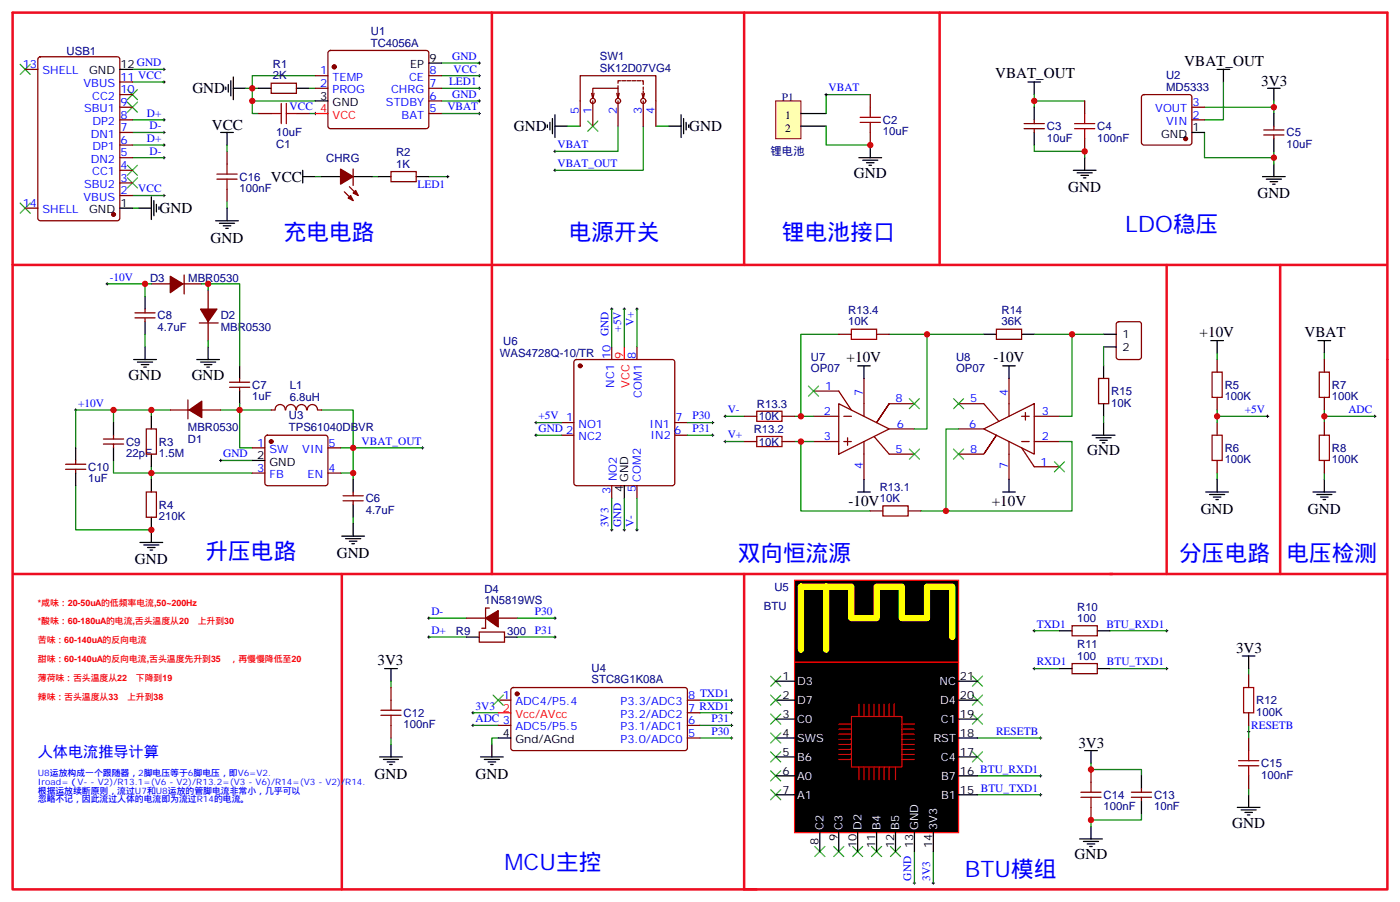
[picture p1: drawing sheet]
<svg xmlns="http://www.w3.org/2000/svg" width="392mm" height="252mm" viewBox="0 0 392 252" stroke-linecap="round" stroke-linejoin="round" font-family="sans-serif">
<path d="M137.6 3.5v157M208.1 3.5v70.6M3.5 74.1h384.2M358.1 74.1v86.4M3.9 160.5h383.8M95.6 160.5v88.2M208.1 160.5v88.2h180v-245.2h-384.6v245.2h208.2" fill="none" stroke="#ed0d21" stroke-width=".71"/>
<path d="M217 28.2h7v10.6h-7z" fill="#ffffb0" stroke="#800000" stroke-width=".28"/>
<g fill="none" stroke="#000" stroke-width=".35">
<path d="M33.5 19.4h3.5M119.9 17.6h3.6M340.4 19.4h3.6M342.2 19.4v3.5M61.7 37h3.6M63.1 24.3v.7M63.5 37v3.6M63.9 23.6v2.2M64.6 22.6v4.2M65.3 24.7h3.5M65.3 21.5v6.4M72.3 24.7h3.5"/>
<path d="M82.9 24.7h3.5M88.2 28.2h3.5M153.1 34.9v.7M153.8 34.2v2.1M154.5 33.2v4.2M155.2 35.3h3.5M155.2 32.1v6.4M187 35.3h3.5M190.5 32.1v6.4M191.2 33.2v4.2M191.9 34.2v2.1M192.6 34.9v.7"/>
<path d="M224 31.8h7.1M224 35.3h7.1M287.5 22.9h3.5M289.3 22.9v3.6M289.3 30v3.5M289.3 37v3.6M333.4 37h3.5M354.5 24.7h3.6M356.3 24.7v3.5M356.3 31.8v3.5M356.3 38.8v3.5M33.5 58.2h3.5"/>
<path d="M38.8 58.2h3.5M42.3 55v6.4M43 56.1v4.2M43.7 57.2v2.1M44.4 57.9v.7M63.5 58.2v3.5M84.7 49.4h3.5M84.7 47.6v3.6M90 49.4h5.2M98.8 49.4h5.3M105.8 49.4h3.6M116.4 49.4h3.5"/>
<path d="M240.2 44.1h6.4M241.3 44.8h4.2M242.4 45.5h2.1M243.1 46.2h.7M243.4 40.6v3.5M300.2 47.6h6.4M301.3 48.3h4.2M302.3 49h2.1M303 49.7h.7M303.4 44.1v3.5M353.1 49.4h6.4M354.2 50.1h4.2"/>
<path d="M355.2 50.8h2.2M356 51.5h.7M356.3 45.9v3.5M60.3 61.7h6.4M61.4 62.4h4.2M62.4 63.1h2.2M63.1 63.9h.8M40.6 82.9v3.5M40.6 90v3.5M40.6 97v3.5M58.2 97v3.5M275.2 93.5h3.5"/>
<path d="M285.8 93.5h3.5M308.7 93.5h3.5M308.7 97h3.5M338.7 95.2h3.5M340.4 95.2v3.6M368.7 95.2h3.5M370.4 95.2v3.6M31.7 118.2v3.5M37.4 100.5h6.3M38.5 101.2h4.2M39.5 102h2.1M40.2 102.7h.7"/>
<path d="M42.3 116.4v3.5M55 100.5h6.4M56.1 101.2h4.2M57.1 102h2.2M57.9 102.7h.7M67 102.3v3.5M67 109.4v3.5M239.9 102.3h3.5M241.7 102.3v3.5M280.5 102.3h3.5M282.2 102.3v3.5M308.7 102.3v3.5"/>
<path d="M308.7 112.9v3.5M308.7 118.2v3.5M21.2 125.2v3.6M21.2 132.3v3.5M31.7 125.2v3.6M42.3 127v3.5M42.3 134.1v3.5M70.6 128.8h3.5M98.8 134.1v3.5M174.6 135.8v3.5M239.9 137.6h3.5M241.7 134.1v3.5"/>
<path d="M280.5 137.6h3.5M282.2 134.1v3.5M305.5 121.7h6.4M306.6 122.4h4.2M307.6 123.1h2.1M308.3 123.8h.7M337.3 137.6h6.3M338.3 138.3h4.2M339.4 139h2.1M340.1 139.7h.7M340.4 134.1v3.5M367.2 137.6h6.4"/>
<path d="M368.3 138.3h4.2M369.4 139h2.1M370.1 139.7h.7M370.4 134.1v3.5M39.2 151.7h6.3M40.2 152.4h4.2M41.3 153.1h2.1M42 153.8h.7M42.3 144.6v7.1M95.6 149.9h6.4M96.7 150.6h4.2M97.7 151.3h2.1"/>
<path d="M98.4 152h.7M98.8 141.1v3.5M98.8 146.4v3.5M130.5 178.2h3.6M141.1 178.2h3.5M296.3 176.4h3.6M306.9 176.4h3.5M107.6 187h3.5M109.4 187v3.5M217 190.5h5.2M217 195.8h5.2M268.1 190.5h5.3"/>
<path d="M268.1 195.8h5.3M296.3 187h3.6M306.9 187h3.5M347.5 183.4h3.5M349.2 183.4v3.6M106.2 211.7h6.3M107.2 212.4h4.3M108.3 213.1h2.1M109 213.8h.7M109.4 208.1v3.6M134.4 211.7h6.4M135.5 212.4h4.2"/>
<path d="M136.5 213.1h2.1M137.2 213.8h.7M137.6 208.1v3.6M139.3 206.4h3.6M217 211.7h5.2M217 206.4h5.2M217 217h5.2M217 201.1h5.2M268.1 211.7h5.3M268.1 206.4h5.3M268.1 217h5.3M268.1 201.1h5.3"/>
<path d="M303.4 209.9h3.5M305.2 209.9v3.5M319.3 217v3.5M217 222.2h5.2M229.3 232.8v5.3M234.6 232.8v5.3M239.9 232.8v5.3M245.2 232.8v5.3M250.5 232.8v5.3M255.8 232.8v5.3M261.1 232.8v5.3M268.1 222.2h5.3"/>
<path d="M302 234.6h6.3M303 235.3h4.3M304.1 236h2.1M304.8 236.7h.7M305.2 231.1v3.5M319.3 224v3.5M346.1 225.8h6.3M347.1 226.5h4.3M348.2 227.2h2.1M348.9 227.9h.7M349.2 222.2v3.6"/>
</g>
<g fill="none" stroke="#008700" stroke-width=".35">
<path d="M37 19.4h8.9M123.5 17.6h10.6M37 33.5h8.9M37 37h8.9M37 22.9h8.9M68.8 24.7h3.5M70.6 28.2v3.6h1.7M86.4 31.8h1.8M86.4 24.7h1.8M88.2 21.2h-17.6v7h17.6M123.5 31.8h10.6M123.5 28.2h10.6"/>
<path d="M123.5 24.7h10.6M123.5 21.2h10.6M158.7 35.3h3.6M172.9 35.3v7h-17.7M179.9 35.3v12.3h-24.7M183.4 35.3h3.6M231.1 35.3v5.3h12.3M243.4 26.5h-12.3v5.3M289.3 28.2h14.1M289.3 26.5v3.5M336.9 37v7.1h19.4v-1.8M342.2 22.9v10.6h-5.3"/>
<path d="M356.3 28.2v1.8h-19.4M356.3 30v1.8M37 40.6h8.9M37 44.1h8.9M37 54.7h8.9M37 58.2h1.8M63.5 40.6v1.7M63.5 56.4v1.8M88.2 49.4h1.8M104.1 49.4h1.7M119.9 49.4h5.3M289.3 40.6v1.7h14.1v1.8"/>
<path d="M356.3 44.1v1.8M30 79.4h10.6M42.3 79.4h-1.7v3.5M56.4 79.4h1.8v1.7M58.2 79.4h8.8v22.9M40.6 93.5v3.5M58.2 95.2v1.8M171.1 86.4v10.6M174.6 86.4v10.6M178.2 86.4v10.6M234.6 93.5h-10.6v22.9M248.7 93.5h10.6v26.4h-3.5"/>
<path d="M259.3 93.5h15.9M289.3 93.5h10.6v22.9h-3.6M299.9 93.5h8.8M308.7 97v5.3M340.4 98.8v1.7M370.4 98.8v1.7M31.7 114.7v3.5M42.3 114.7v1.7M47.6 114.7h-26.4v10.5M61.7 114.7h14.1M67 112.9v12.3h3.6M90 114.7h8.8v19.4"/>
<path d="M149.9 118.2h7.1M192.3 118.2h7M202.8 116.4h5.3M222.2 116.4h5.3M268.1 119.9h-3.5v23h-7.1M308.7 116.4v1.8M340.4 116.4h14.1M340.4 114.7v3.5M370.4 114.7v3.5M370.4 116.4h14.1M21.2 135.8v12.4h21.1M31.7 128.8v3.5h38.9"/>
<path d="M42.3 130.5v3.6M61.7 128.8h8.9M95.2 132.3h3.6M95.2 125.2h23M149.9 121.7h7.1M171.1 139.3v8.9M174.6 139.3v8.9M178.2 139.3v8.9M192.3 121.7h7M202.8 123.5h5.3M222.2 123.5h5.3M224 123.5v19.4h19.4"/>
<path d="M296.3 123.5h3.6v19.4h-35.3M340.4 132.3v1.8M370.4 132.3v1.8M98.8 144.6v1.8M119.9 172.9h10.6M119.9 178.2h10.6M144.6 172.9h10.6M144.6 178.2h10.6M289.3 176.4h7M310.4 176.4h15.9M109.4 190.5v1.8M132.3 199.3h7"/>
<path d="M195.8 199.3h8.8M195.8 195.8h8.8M289.3 187h7M310.4 187h15.9M349.2 187v1.7M109.4 206.4v1.7M132.3 202.8h7M139.3 206.4h-1.7v1.7M195.8 202.8h8.8M195.8 206.4h8.8M273.4 206.4h17.6M273.4 217h17.6"/>
<path d="M305.2 213.4v1.8h14.1v1.8M349.2 202.8v3.6M255.8 238.1v8.8M261.1 238.1v8.8M273.4 222.2h17.6M319.3 227.5v1.8h-14.1v1.8M349.2 220.5v1.7"/>
</g>
<g fill="none" stroke="#000" stroke-width=".28">
<path d="M45.5 19.4h.7M45.9 19v.8M133.7 17.6h.7M134.1 17.3v.7M45.5 37h.7M45.5 33.5h.7M45.5 22.9h.7M45.9 22.6v.7M45.9 33.2v.7M45.9 36.7v.7M87.8 31.8h.7M88.2 31.4v.7"/>
<path d="M133.7 31.8h.7M133.7 28.2h.7M133.7 24.7h.7M133.7 21.2h.7M134.1 20.8v.7M134.1 24.3v.7M134.1 27.9v.7M134.1 31.4v.7M230.7 26.5h.7M231.1 26.1v.7M45.5 44.1h.7M45.5 40.6h.7"/>
<path d="M45.5 54.7h.7M45.9 40.2v.7M45.9 43.7v.7M45.9 54.3v.7M124.9 49.4h.7M125.2 49v.7M154.9 42.3h.7M154.9 47.6h.7M155.2 42v.7M155.2 47.3v.7M29.6 79.4h.7M30 79v.7"/>
<path d="M170.7 86.4h.7M171.1 86.1v.7M174.3 86.4h.7M174.6 86.1v.7M177.8 86.4h.7M178.2 86.1v.7M20.8 114.7h.7M21.2 114.3v.7M149.6 118.2h.7M149.9 117.8v.7M199 118.2h.7M199.3 117.8v.7"/>
<path d="M202.5 116.4h.7M202.8 116.1v.7M354.2 116.4h.7M354.5 116.1v.7M384.2 116.4h.7M384.5 116.1v.7M61.4 128.8h.7M61.7 128.4v.7M117.8 125.2h.7M118.2 124.9v.7M149.6 121.7h.7M149.9 121.4v.7"/>
<path d="M199 121.7h.7M199.3 121.4v.7M202.5 123.5h.7M202.8 123.1v.7M170.7 148.2h.7M171.1 147.8v.7M174.3 148.2h.7M174.6 147.8v.7M177.8 148.2h.7M178.2 147.8v.7M119.6 172.9h.7M119.6 178.2h.7"/>
<path d="M119.9 172.5v.7M119.9 177.8v.7M154.9 172.9h.7M154.9 178.2h.7M155.2 172.5v.7M155.2 177.8v.7M288.9 176.4h.7M289.3 176v.7M326 176.4h.7M326.3 176v.7M131.9 199.3h.7M132.3 199v.7"/>
<path d="M204.3 199.3h.7M204.3 195.8h.7M204.6 195.4v.7M204.6 199v.7M288.9 187h.7M289.3 186.6v.7M326 187h.7M326.3 186.6v.7M131.9 202.8h.7M132.3 202.5v.7M204.3 202.8h.7M204.3 206.4h.7"/>
<path d="M204.6 202.5v.7M204.6 206v.7M290.7 206.4h.7M290.7 217h.7M291 206v.7M291 216.6v.7M348.9 204.6h.7M349.2 204.3v.7M290.7 222.2h.7M291 221.9v.7M255.4 246.9h.7M255.8 246.6v.7"/>
<path d="M260.7 246.9h.7M261.1 246.6v.7"/>
</g>
<g fill="none" stroke="#3c3" stroke-width=".35">
<path d="M5.6 18l2.9 2.8M8.5 18l-2.9 2.8M35.6 28.6l2.9 2.8M35.6 25l2.9 2.9M38.5 28.6l-2.9 2.8M38.5 25l-2.9 2.9M164.4 33.9l2.8 2.8M167.2 33.9l-2.8 2.8M5.6 56.8l2.9 2.8M8.5 56.8l-2.9 2.8M35.6 46.2l2.9 2.8M35.6 49.7l2.9 2.9"/>
<path d="M38.5 46.2l-2.9 2.8M38.5 49.7l-2.9 2.9M226.1 107.9l2.9 2.9M229 107.9l-2.9 2.9M254.4 111.5l2.8 2.8M257.2 111.5l-2.8 2.8M266.7 111.5l2.8 2.8M269.5 111.5l-2.8 2.8M254.4 125.6l2.8 2.8M257.2 125.6l-2.8 2.8M266.7 125.6l2.8 2.8M269.5 125.6l-2.8 2.8"/>
<path d="M294.9 129.1l2.8 2.8M297.7 129.1l-2.8 2.8M137.9 194.4l2.9 2.8M140.8 194.4l-2.9 2.8M215.5 189.1l2.9 2.8M215.5 199.7l2.9 2.8M215.5 194.4l2.9 2.8M218.4 189.1l-2.9 2.8M218.4 199.7l-2.9 2.8M218.4 194.4l-2.9 2.8M272 189.1l2.8 2.8M272 194.4l2.8 2.8"/>
<path d="M272 199.7l2.8 2.8M274.8 189.1l-2.8 2.8M274.8 194.4l-2.8 2.8M274.8 199.7l-2.8 2.8M215.5 210.3l2.9 2.8M215.5 215.5l2.9 2.9M215.5 205l2.9 2.8M218.4 210.3l-2.9 2.8M218.4 215.5l-2.9 2.9M218.4 205l-2.9 2.8M272 210.3l2.8 2.8M274.8 210.3l-2.8 2.8"/>
<path d="M215.5 220.8l2.9 2.9M218.4 220.8l-2.9 2.9M227.9 236.7l2.8 2.8M230.7 236.7l-2.8 2.8M233.2 236.7l2.8 2.8M236 236.7l-2.8 2.8M238.5 236.7l2.8 2.8M241.3 236.7l-2.8 2.8M243.8 236.7l2.8 2.8M246.6 236.7l-2.8 2.8M249.1 236.7l2.8 2.8M251.9 236.7l-2.8 2.8"/>
</g>
<path d="M262.8 3.5v70.6M326.3 74.1v86.4" fill="none" stroke="#ed0d21" stroke-width=".71"/>
<g fill="none" stroke="#a10000" stroke-width=".35">
<path d="M75.8 31.8h2.9M78.7 28.9v5.7M80.1 28.9v5.7M80.1 31.8h2.8M240.6 34.2h5.6M240.6 32.8h5.6M243.4 30v2.8M243.4 34.2v2.8M300.6 36h5.6M300.6 34.6h5.6M303.4 31.8v2.8M303.4 36v2.8"/>
<path d="M60.7 50.1h5.6M60.7 48.7h5.6M63.5 45.9v2.8M63.5 50.1v2.8M238.1 92.1h7.1v2.8h-7.1zM211.7 115h7v2.8h-7zM339 104.1h2.8v7h-2.8zM369 104.1h2.8v7h-2.8zM211.7 122.1h7v2.8h-7zM339 121.7h2.8v7.1h-2.8zM369 121.7h2.8v7.1h-2.8zM246.9 141.5h7.1v2.8h-7.1z"/>
<path d="M106.5 198.6h5.7M109.4 195.8v2.8M347.8 192.3h2.9v7h-2.9zM106.5 200h5.7M109.4 200v2.8M305.2 218.7v2.8M346.4 214.1h5.7M346.4 212.7h5.7M349.2 209.9v2.8M349.2 214.1v2.9M302.3 223h5.7M302.3 221.5h5.7"/>
<path d="M305.2 223v2.8"/>
</g>
<g fill="none" stroke="#870000" stroke-width=".35">
<path d="M7.1 19.4h3.5M10.8 16.1l.5-.2h21.5l.7 .4v44.7l-.4 .7h-21.8l-.7-.4v-44.7zM92 14.3l.4-.2h26.8l.5 .2 .2 .5v20.5l-.2 .5-.5 .2h-26.8l-.5-.3-.2-.4v-20.5zM33.5 33.5h3.5M33.5 30h3.5M33.5 37h3.5M33.5 26.5h3.5M33.5 22.9h3.5M72.3 31.8h3.5M75.8 23.3h7.1v2.8h-7.1zM82.9 31.8h3.5M88.2 21.2h3.5"/>
<path d="M88.2 24.7h3.5M119.9 31.8h3.6M119.9 21.2h3.6M119.9 24.7h3.6M119.9 28.2h3.6M162.3 35.3v-14.1h21.1v14.1M165.5 26.1l.3 1.4M165.8 28.2v7.1M166.2 26.1l-.4 1.4M172.5 26.1l.4 1.4M172.9 24v.7M172.9 28.2v7.1"/>
<path d="M173.2 26.1l-.3 1.4v-2.8h-7.1v2.8M173.6 22.6h-.7v.7M173.9 22.6h1.1M175.3 22.6h1.1M176.7 22.6h1.1M178.2 22.6h1M179.6 22.6h.3v1M179.6 26.1l.3 1.4M179.9 24.3v.7M179.9 25.4v.7M179.9 28.2v7.1M180.3 26.1l-.4 1.4v-1"/>
<path d="M243.4 26.5v3.5M243.4 37v3.6M286.5 36h5.6M286.5 34.6h5.6M289.3 33.5v1.1M289.3 36v1M303.4 28.2v3.6M303.4 38.8v3.5M319.5 26.7l.5-.2h12.7l.5 .2 .2 .5v12.7l-.3 .5-.4 .2h-12.7l-.5-.3-.2-.4v-12.7zM333.4 33.5h3.5M333.4 30h3.5M353.5 37.7h5.6"/>
<path d="M353.5 36.3h5.6M356.3 35.3v1M356.3 37.7v1.1M7.1 58.2h3.5M33.5 54.7h3.5M33.5 51.2h3.5M33.5 47.6h3.5M33.5 44.1h3.5M33.5 40.6h3.5M63.5 42.3v3.6M63.5 52.9v3.5M96.3 53.6l2.5 2.5"/>
<path d="M97.7 52.2l2.5 2.5M98.8 47.3v4.6M109.4 48h7v2.8h-7zM42.3 79.4h5.3M51.2 79.4h5.2M51.5 76.9v5.3M37.7 88.9h5.7M37.7 87.5h5.7M40.6 86.4v1.1M40.6 88.9v1.1M55.7 90.3h5.3M58.2 81.1v5.3"/>
<path d="M58.2 90v5.2M171.1 97v3.5M178.2 97v3.5M234.6 93.5h3.5M245.2 93.5h3.5M278.7 92.1h7.1v2.8h-7.1zM312.4 90.2l.5-.2h5.7l.6 .4 .1 9.4-.5 .7h-5.9l-.6-.4-.1-9.4zM40.9 119.9h2.8v7.1h-2.8zM47.6 114.7h5.3M52.6 111.8v5.3M56.4 114.7h5.3M64.2 108.3h5.6"/>
<path d="M64.2 106.9h5.6M67 105.8v1.1M67 108.3v1.1M75.8 114.7h1.1M76.9 114.6a1.41 1.41 0 0 1 1.5-1.5 1.41 1.41 0 0 1 1.4 1.5M79.9 114.6a1.41 1.41 0 0 1 1.4-1.5 1.41 1.41 0 0 1 1.4 1.5M82.9 114.6a1.41 1.41 0 0 1 1.4-1.5 1.41 1.41 0 0 1 1.4 1.5M86 114.6a1.41 1.41 0 0 1 1.4-1.5 1.41 1.41 0 0 1 1.4 1.5M88.9 114.7h1.1M157 118.2h3.5M160.7 100.7l.5-.2h26.8l.5 .2 .2 .5v33.9l-.2 .5-.5 .2h-26.8l-.5-.2-.2-.5v-33.9zM188.7 118.2h3.6"/>
<path d="M208.1 116.4h3.6M218.7 116.4h3.5M227.5 109.4h7.1l3.5 5.3M227.5 116.4h7.1M234.6 112.9l14.1 7-14.1 7.1zM236 116.4h2.1M241.7 105.8v10.6M245.2 118.2l3.5-5.3-3.5 5.3M248.7 112.9h7.1M248.7 119.9h7.1M268.1 112.9h7.1l4.2 4.9M268.1 119.9h7.1"/>
<path d="M275.2 119.9l14.1-7v14.1zM282.2 105.8v10.6M285.8 116.4h2.1M286.8 115.4v2.1M289.3 116.4h7M307.3 105.8h2.8v7.1h-2.8zM340.4 100.5v3.6M340.4 111.1v3.6M340.4 118.2v3.5M370.4 100.5v3.6M370.4 111.1v3.6M370.4 118.2v3.5"/>
<path d="M18.3 131.2h5.7M18.3 129.8h5.7M21.2 128.8v1M21.2 131.2v1.1M28.9 124.2h5.7M28.9 122.8h5.7M31.7 121.7v1.1M31.7 124.2v1M40.9 137.6h2.8v7h-2.8zM70.6 125.2h3.5M70.6 132.3h3.5M74.3 121.9l.5-.2h16.2l.5 .2 .2 .5v12.7l-.2 .5-.5 .2h-16.2l-.5-.2-.2-.5v-12.7z"/>
<path d="M91.7 125.2h3.5M91.7 132.3h3.5M96 138.6h5.6M98.8 137.6v1M157 121.7h3.5M171.1 135.8v3.5M178.2 135.8v3.5M188.7 121.7h3.6M208.1 123.5h3.6M218.7 123.5h3.5M227.5 123.5h7.1M236 123.5h2.1"/>
<path d="M237.1 122.4v2.1M241.7 123.5v10.6M244.5 122.1l4.2 4.9h7.1M268.1 127h7.1M278.7 121.7l-3.5 5.3 3.5-5.3M282.2 123.5v10.6M285.8 123.5h2.1M285.8 125.2l3.5 5.3h7M289.3 123.5h7M340.4 128.8v3.5M370.4 128.8v3.5M96 140.1h5.6"/>
<path d="M98.8 140.1v1M243.4 142.9h3.5M254 142.9h3.5M130.5 172.9h5.3M134.1 176.7h7v2.9h-7zM136.9 170h-1.1v5.7h-1M139.3 172.9h5.3M299.9 175h7v2.8h-7zM109.4 192.3v3.5M139.3 195.8h3.6M143.1 192.5l.5-.2h48.2l.5 .7-.1 16.5-.6 .4-48.3-.1-.4-.6v-16.2zM192.3 195.8h3.5"/>
<path d="M192.3 199.3h3.5M299.9 185.6h7v2.8h-7zM349.2 188.7v3.6M349.2 199.3v3.5M109.4 202.8v3.6M139.3 202.8h3.6M192.3 202.8h3.5M192.3 206.4h3.5M305.2 215.2v3.5M349.2 206.4v3.5M349.2 217v3.5M305.2 225.8v3.5"/>
<path d="M316.4 223h5.7M316.4 221.5h5.7M319.3 220.5v1M319.3 223v1"/>
<circle cx="165.8" cy="28.2" r=".71"/>
<circle cx="172.9" cy="28.2" r=".71"/>
<circle cx="179.9" cy="28.2" r=".71"/>
</g>
<g fill="#870000" stroke="#870000" stroke-width=".35">
<path d="M95.2 47.3l3.6 2.1-3.6 2.1z"/>
<path d="M98.8 54l.7-.7 .7 1.4z"/>
<path d="M97.4 55.4l.7-.7 .7 1.4z"/>
<path d="M52.9 114.7l3.5-2.5v4.6z"/>
<path d="M56.1 86.4h4.6l-2.5 3.6z"/>
<path d="M47.6 77.3l3.6 2.1-3.6 2.4z"/>
<path d="M135.8 172.9l3.5-2.2v4.6z"/>
<circle cx="93.5" cy="18.7" r=".53"/>
<circle cx="75.8" cy="123.5" r=".53"/>
<circle cx="144.6" cy="194" r=".53"/>
<circle cx="331.6" cy="38.8" r=".53"/>
<circle cx="31.7" cy="60" r=".53"/>
<circle cx="162.3" cy="102.3" r=".53"/>
</g>
<path d="M88.2 31.8h3.5M174.6 97v3.5M139.3 199.3h3.6M222.2 185.2h45.9" fill="none" stroke="#f00" stroke-width=".35"/>
<path d="M222.2 162.3h45.9v70.5h-45.9z" fill="#000" stroke="#f00" stroke-width=".35"/>
<path d="M231.1 164v17.7M266.3 178.2v-14.2h-7v8.9h-7.1v-8.9h-7v8.9h-7.1v-8.9h-14.1v17.7" fill="none" stroke="#ff0" stroke-width="1.8"/>
<g fill="none" stroke="#c00" stroke-width=".35">
<path d="M240.2 196.8v3.6M241.7 196.8v3.6M243.1 196.8v3.6M244.5 196.8v3.6M245.9 196.8v3.6M247.3 196.8v3.6M248.7 196.8v3.6M250.1 196.8v3.6M234.6 212.4h3.5M234.6 211h3.5M234.6 209.5h3.5M234.6 208.1h3.5"/>
<path d="M234.6 206.7h3.5M234.6 205.3h3.5M234.6 203.9h3.5M234.6 202.5h3.5M238.1 200.4h14.1v14.1h-14.1zM240.2 214.5v3.5M241.7 214.5v3.5M243.1 214.5v3.5M244.5 214.5v3.5M245.9 214.5v3.5M247.3 214.5v3.5M248.7 214.5v3.5"/>
<path d="M250.5 214.5v3.5M252.2 212.4h3.6M252.2 211h3.6M252.2 209.5h3.6M252.2 208.1h3.6M252.2 206.7h3.6M252.2 205.3h3.6M252.2 203.9h3.6M252.2 202.5h3.6"/>
</g>
<g fill="#c00">
<circle cx="70.6" cy="24.7" r=".88"/>
<circle cx="70.6" cy="28.2" r=".88"/>
<circle cx="289.3" cy="28.2" r=".88"/>
<circle cx="370.4" cy="116.4" r=".88"/>
<circle cx="356.3" cy="30" r=".88"/>
<circle cx="356.3" cy="44.1" r=".88"/>
<circle cx="243.4" cy="40.6" r=".88"/>
<circle cx="98.8" cy="132.3" r=".88"/>
<circle cx="98.8" cy="125.2" r=".88"/>
<circle cx="67" cy="114.7" r=".88"/>
<circle cx="42.3" cy="132.3" r=".88"/>
<circle cx="42.3" cy="114.7" r=".88"/>
<circle cx="31.8" cy="114.7" r=".88"/>
<circle cx="224" cy="116.4" r=".88"/>
<circle cx="224" cy="123.5" r=".88"/>
<circle cx="259.3" cy="93.5" r=".88"/>
<circle cx="299.9" cy="93.5" r=".88"/>
<circle cx="340.4" cy="116.4" r=".88"/>
<circle cx="42.3" cy="148.2" r=".88"/>
<circle cx="264.6" cy="142.9" r=".88"/>
<circle cx="58.2" cy="79.4" r=".88"/>
<circle cx="40.6" cy="79.4" r=".88"/>
<circle cx="303.4" cy="42.3" r=".88"/>
<circle cx="305.2" cy="215.2" r=".88"/>
<circle cx="305.2" cy="229.3" r=".88"/>
</g>
<g font-size="6.3" fill="#00f">
<text x="314.7" y="64.9">LDO稳压</text>
<text x="79.4" y="67">充电电路</text>
<text x="159.1" y="67">电源开关</text>
<text x="218.7" y="67">锂电池接口</text>
<text x="57.5" y="156.3">升压电路</text>
<text x="206.4" y="157">双向恒流源</text>
<text x="329.8" y="157">分压电路</text>
<text x="359.8" y="157">电压检测</text>
<text x="141.1" y="243.4">MCU主控</text>
<text x="269.9" y="245.2">BTU模组</text>
</g>
<g font-size="4.2">
<text x="278.3" y="21.9">VBAT_OUT</text>
<text x="331.3" y="18.3">VBAT_OUT</text>
<text x="352.8" y="24">3V3</text>
<text x="53.8" y="26.1">GND</text>
<text x="59.3" y="36.3">VCC</text>
<text x="143.8" y="36.7">GND</text>
<text x="192.8" y="36.7">GND</text>
<text x="75.8" y="50.8">VCC</text>
<text x="238.8" y="49.7">GND</text>
<text x="298.8" y="53.7">GND</text>
<text x="44.6" y="59.6">GND</text>
<text x="351.7" y="55.5">GND</text>
<text x="58.9" y="67.8">GND</text>
<text x="335.5" y="94.2">+10V</text>
<text x="364.9" y="94.2">VBAT</text>
<text x="236.8" y="101.2">+10V</text>
<text x="277.9" y="101.2">-10V</text>
<text x="36" y="106.2">GND</text>
<text x="53.6" y="106.2">GND</text>
<text x="304.1" y="127.4">GND</text>
<text x="237.3" y="141.6">-10V</text>
<text x="277.4" y="141.6">+10V</text>
<text x="335.8" y="143.7">GND</text>
<text x="365.8" y="143.7">GND</text>
<text x="37.7" y="157.8">GND</text>
<text x="94.2" y="156">GND</text>
<text x="105.6" y="185.9">3V3</text>
<text x="345.7" y="182.7">3V3</text>
<text x="301.6" y="209.2">3V3</text>
<text x="104.8" y="217.8">GND</text>
<text x="133" y="217.8">GND</text>
<text x="344.7" y="231.4">GND</text>
<text x="300.6" y="240.2">GND</text>
</g>
<text font-size="4.2" fill="#00f" x="10.6" y="211.7">人体电流推导计算</text>
<g font-size="3.2" fill="#000080">
<text x="103.7" y="9.8">U1</text>
<text x="18.6" y="15.3">USB1</text>
<text x="103.7" y="13.1">TC4056A</text>
<text x="167.8" y="16.9">SW1</text>
<text x="76.4" y="22.2">2K</text>
<text x="76.4" y="19">R1</text>
<text x="167.8" y="20.1">SK12D07VG4</text>
<text x="326.2" y="22.2">U2</text>
<text x="218.7" y="28.2">P1</text>
<text x="326.2" y="25.4">MD5333</text>
<text x="246.9" y="34.7">C2</text>
<text x="77.3" y="38.1">10uF</text>
<text x="77.3" y="41.3">C1</text>
<text x="246.9" y="37.8">10uF</text>
<text x="292.8" y="39.6">10uF</text>
<text x="292.8" y="36.4">C3</text>
<text x="306.9" y="39.6">100nF</text>
<text x="306.9" y="36.4">C4</text>
<text x="359.8" y="41.4">10uF</text>
<text x="359.8" y="38.2">C5</text>
<text x="91.2" y="45.2">CHRG</text>
<text x="110.8" y="46.9">1K</text>
<text x="110.8" y="43.7">R2</text>
<text x="215.5" y="43.4">锂电池</text>
<text x="67" y="53.7">100nF</text>
<text x="67" y="50.5">C16</text>
<text x="42" y="78.7">D3</text>
<text x="52.6" y="78.7">MBR0530</text>
<text x="44.1" y="89.3">C8</text>
<text x="61.7" y="89.3">D2</text>
<text x="237.3" y="87.8">R13.4</text>
<text x="280.1" y="87.9">R14</text>
<text x="44.1" y="92.5">4.7uF</text>
<text x="61.7" y="92.5">MBR0530</text>
<text x="237.3" y="91">10K</text>
<text x="280.1" y="91">36K</text>
<text x="139.8" y="100">WAS4728Q-10/TR</text>
<text x="140.8" y="96.4">U6</text>
<text x="226.8" y="100.9">U7</text>
<text x="267.4" y="100.9">U8</text>
<text x="226.8" y="104.1">OP07</text>
<text x="267.4" y="104.1">OP07</text>
<text x="70.6" y="111.9">1uF</text>
<text x="70.6" y="108.7">C7</text>
<text x="81.1" y="112.1">6.8uH</text>
<text x="81.1" y="108.9">L1</text>
<text x="310.8" y="113.7">10K</text>
<text x="310.8" y="110.5">R15</text>
<text x="342.5" y="111.9">100K</text>
<text x="342.5" y="108.8">R5</text>
<text x="372.5" y="111.9">100K</text>
<text x="372.5" y="108.8">R7</text>
<text x="80.8" y="117.3">U3</text>
<text x="211.7" y="114">R13.3</text>
<text x="212.3" y="117.5">10K</text>
<text x="35.3" y="124.6">C9</text>
<text x="44.4" y="124.6">R3</text>
<text x="52.6" y="120.6">MBR0530</text>
<text x="52.6" y="123.9">D1</text>
<text x="80.8" y="120.5">TPS61040DBVR</text>
<text x="210.8" y="121.1">R13.2</text>
<text x="212.2" y="124.6">10K</text>
<text x="24.7" y="131.7">C10</text>
<text x="35.3" y="127.8">22pF</text>
<text x="44.4" y="127.8">1.5M</text>
<text x="342.5" y="129.5">100K</text>
<text x="342.5" y="126.4">R6</text>
<text x="372.5" y="129.5">100K</text>
<text x="372.5" y="126.4">R8</text>
<text x="24.7" y="134.9">1uF</text>
<text x="246.1" y="137.2">R13.1</text>
<text x="44.4" y="142.3">R4</text>
<text x="102.3" y="143.7">4.7uF</text>
<text x="102.3" y="140.5">C6</text>
<text x="246.1" y="140.4">10K</text>
<text x="44.4" y="145.4">210K</text>
<text x="135.5" y="165.8">D4</text>
<text x="216.6" y="165.2">U5</text>
<text x="135.5" y="169">1N5819WS</text>
<text x="213.7" y="170.5">BTU</text>
<text x="301.3" y="173.9">100</text>
<text x="301.3" y="170.7">R10</text>
<text x="127.5" y="177.5">R9</text>
<text x="141.9" y="177.5">300</text>
<text x="301.3" y="184.5">100</text>
<text x="301.3" y="181.3">R11</text>
<text x="165.5" y="191.1">STC8G1K08A</text>
<text x="165.5" y="188">U4</text>
<text x="351.4" y="196.9">R12</text>
<text x="112.9" y="203.6">100nF</text>
<text x="112.9" y="200.4">C12</text>
<text x="351.4" y="200.1">100K</text>
<text x="352.8" y="214.5">C15</text>
<text x="352.8" y="217.8">100nF</text>
<text x="308.7" y="226.6">100nF</text>
<text x="308.7" y="223.4">C14</text>
<text x="322.8" y="226.6">10nF</text>
<text x="322.8" y="223.4">C13</text>
</g>
<g font-size="3.2">
<text x="120.1" y="17.3">9</text>
<text x="24.9" y="20.8">GND</text>
<text x="33.7" y="19">12 GND</text>
<text x="114.7" y="19">EP</text>
<text x="89.5" y="27.9">3</text>
<text x="93" y="29.6">GND</text>
<text x="219.6" y="33.3">1</text>
<text x="219.6" y="36.9">2</text>
<text x="324.8" y="38.5">GND</text>
<text x="333.6" y="36.7">1</text>
<text x="24.9" y="59.6">GND</text>
<text x="33.7" y="57.9">1</text>
<text x="314" y="94.5">1</text>
<text x="314" y="98.1">2</text>
<text x="71.9" y="128.4">2</text>
<text x="75.4" y="130.2">GND</text>
<text x="174.3" y="137.7" transform="rotate(-90 174.3 137.7)">4</text>
<text x="175.7" y="134.8" transform="rotate(-90 175.7 134.8)">GND</text>
<text x="218.8" y="190.1">1</text>
<text x="268.5" y="190.1">21</text>
<text x="218.8" y="195.4">2</text>
<text x="268.5" y="195.4">20</text>
<text x="218.8" y="200.7">3</text>
<text x="268.5" y="200.7">19</text>
<text x="140.7" y="206">4</text>
<text x="144.2" y="207.8">Gnd/AGnd</text>
<text x="218.8" y="206">4</text>
<text x="268.5" y="206">18</text>
<text x="218.8" y="211.3">5</text>
<text x="268.5" y="211.3">17</text>
<text x="218.8" y="221.9">7</text>
<text x="218.8" y="216.6">6</text>
<text x="268.5" y="221.9">15 BTU_TXD1</text>
<text x="268.5" y="216.6">16 BTU_RXD1</text>
<text x="229" y="236.3" transform="rotate(-90 229 236.3)">8</text>
<text x="234.2" y="235.2" transform="rotate(-90 234.2 235.2)">9</text>
<text x="239.5" y="237.2" transform="rotate(-90 239.5 237.2)">10</text>
<text x="244.8" y="237.2" transform="rotate(-90 244.8 237.2)">11</text>
<text x="250.1" y="237.2" transform="rotate(-90 250.1 237.2)">12</text>
<text x="260.7" y="237.2" transform="rotate(-90 260.7 237.2)">14</text>
</g>
<g font-size="3.2" fill="#00f">
<text x="126.5" y="16.8">GND</text>
<text x="6.4" y="19">13</text>
<text x="11.9" y="20.8">SHELL</text>
<text x="33.7" y="22.6">11 VCC</text>
<text x="89.5" y="20.8">1</text>
<text x="93" y="22.6">TEMP</text>
<text x="114.4" y="22.6">CE</text>
<text x="120.1" y="20.8">8</text>
<text x="125.6" y="23.8">LED1</text>
<text x="126.9" y="20.3">VCC</text>
<text x="23.4" y="24.3">VBUS</text>
<text x="25.8" y="27.9">CC2</text>
<text x="33.7" y="29.6">9</text>
<text x="33.7" y="26.1">10</text>
<text x="89.5" y="24.3">2</text>
<text x="93" y="26.1">PROG</text>
<text x="107.9" y="29.6">STDBY</text>
<text x="109.4" y="26.1">CHRG</text>
<text x="120.1" y="27.9">6</text>
<text x="120.1" y="24.3">7</text>
<text x="126.5" y="27.3">GND</text>
<text x="231.8" y="25.6">VBAT</text>
<text x="333.6" y="29.6">3</text>
<text x="23.5" y="31.4">SBU1</text>
<text x="25.8" y="34.9">DP2</text>
<text x="33.7" y="33.2">8</text>
<text x="41.1" y="32.6">D+</text>
<text x="81" y="30.9">VCC 4</text>
<text x="112.3" y="33.2">BAT</text>
<text x="120.1" y="31.4">5</text>
<text x="125.1" y="30.9">VBAT</text>
<text x="161.9" y="32" transform="rotate(-90 161.9 32)">5</text>
<text x="165.5" y="32" transform="rotate(-90 165.5 32)">1</text>
<text x="172.5" y="32" transform="rotate(-90 172.5 32)">2</text>
<text x="179.6" y="32" transform="rotate(-90 179.6 32)">3</text>
<text x="183.1" y="32" transform="rotate(-90 183.1 32)">4</text>
<text x="323.1" y="31.4">VOUT</text>
<text x="326.2" y="34.9">VIN</text>
<text x="333.6" y="33.2">2</text>
<text x="25.4" y="38.5">DN1</text>
<text x="25.8" y="42">DP1</text>
<text x="33.7" y="40.2">6</text>
<text x="33.7" y="36.7">7</text>
<text x="41.1" y="39.7">D+</text>
<text x="41.8" y="36.2">D-</text>
<text x="155.9" y="41.5">VBAT</text>
<text x="25.4" y="45.5">DN2</text>
<text x="33.7" y="47.3">4</text>
<text x="33.7" y="43.7">5</text>
<text x="41.8" y="43.2">D-</text>
<text x="155.9" y="46.7">VBAT_OUT</text>
<text x="23.5" y="52.6">SBU2</text>
<text x="25.8" y="49">CC1</text>
<text x="33.7" y="50.8">3</text>
<text x="38.7" y="53.8">VCC</text>
<text x="116.8" y="52.6">LED1</text>
<text x="6.4" y="57.9">14</text>
<text x="11.9" y="59.6">SHELL</text>
<text x="23.4" y="56.1">VBUS</text>
<text x="33.7" y="54.3">2</text>
<text x="30.7" y="78.5">-10V</text>
<text x="170.2" y="94" transform="rotate(-90 170.2 94)">GND</text>
<text x="173.7" y="92.8" transform="rotate(-90 173.7 92.8)">+5V</text>
<text x="177.3" y="91.2" transform="rotate(-90 177.3 91.2)">V+</text>
<text x="170.7" y="100.4" transform="rotate(-90 170.7 100.4)">10</text>
<text x="177.8" y="100.4" transform="rotate(-90 177.8 100.4)">8</text>
<text x="21.9" y="113.8">+10V</text>
<text x="171.8" y="108.5" transform="rotate(-90 171.8 108.5)">NC1</text>
<text x="179.6" y="111.3" transform="rotate(-90 179.6 111.3)">COM1</text>
<text x="230.8" y="109">1</text>
<text x="241.3" y="110.8" transform="rotate(-90 241.3 110.8)">7</text>
<text x="250.5" y="112.5">8</text>
<text x="271.4" y="112.5">5</text>
<text x="281.9" y="110.8" transform="rotate(-90 281.9 110.8)">4</text>
<text x="150.6" y="117.3">+5V 1</text>
<text x="161.8" y="119.6">NO1</text>
<text x="181.7" y="119.6">IN1</text>
<text x="188.9" y="117.8">7</text>
<text x="193.7" y="117.3">P30</text>
<text x="203.6" y="115.5">V-</text>
<text x="230.5" y="116.1">2</text>
<text x="250.8" y="119.6">6</text>
<text x="271" y="119.6">6</text>
<text x="291.4" y="116.1">3</text>
<text x="348.2" y="115.5">+5V</text>
<text x="377.2" y="115.5">ADC</text>
<text x="71.9" y="124.9">1</text>
<text x="91.9" y="124.9">5</text>
<text x="101.2" y="124.4">VBAT_OUT</text>
<text x="150.6" y="120.8">GND 2</text>
<text x="161.8" y="123.1">NC2</text>
<text x="182" y="122.8">IN2</text>
<text x="188.6" y="121.4">6</text>
<text x="193.7" y="120.8">P31</text>
<text x="203.6" y="122.6">V+</text>
<text x="230.5" y="123.1">3</text>
<text x="291.4" y="123.1">2</text>
<text x="62.4" y="127.9">GND</text>
<text x="71.9" y="131.9">3</text>
<text x="75.4" y="126.6">SW</text>
<text x="84.5" y="126.6">VIN</text>
<text x="91.9" y="131.9">4</text>
<text x="241.3" y="131.1" transform="rotate(-90 241.3 131.1)">4</text>
<text x="250.5" y="126.6">5</text>
<text x="271.4" y="126.6">8</text>
<text x="281.9" y="131.1" transform="rotate(-90 281.9 131.1)">7</text>
<text x="291" y="130.2">1</text>
<text x="75.4" y="133.7">FB</text>
<text x="86" y="133.7">EN</text>
<text x="172.5" y="134.5" transform="rotate(-90 172.5 134.5)">NO2</text>
<text x="177.8" y="137.7" transform="rotate(-90 177.8 137.7)">5</text>
<text x="179.2" y="134.8" transform="rotate(-90 179.2 134.8)">COM2</text>
<text x="170.7" y="138" transform="rotate(-90 170.7 138)">3</text>
<text x="170.2" y="147.5" transform="rotate(-90 170.2 147.5)">3V3</text>
<text x="173.7" y="147.5" transform="rotate(-90 173.7 147.5)">GND</text>
<text x="177.3" y="147.5" transform="rotate(-90 177.3 147.5)">V-</text>
<text x="120.6" y="172">D-</text>
<text x="149.6" y="172">P30</text>
<text x="120.6" y="177.3">D+</text>
<text x="149.6" y="177.3">P31</text>
<text x="290" y="175.5">TXD1</text>
<text x="309.5" y="175.5">BTU_RXD1</text>
<text x="290" y="186.1">RXD1</text>
<text x="309.6" y="186.1">BTU_TXD1</text>
<text x="140.7" y="195.4">1</text>
<text x="144.2" y="197.2">ADC4/P5.4</text>
<text x="173.6" y="197.2">P3.3/ADC3</text>
<text x="192.4" y="195.4">8 TXD1</text>
<text x="133" y="202">ADC 3</text>
<text x="133" y="198.4">3V3</text>
<text x="173.6" y="200.7">P3.2/ADC2</text>
<text x="192.4" y="202.5">6</text>
<text x="192.4" y="199">7 RXD1</text>
<text x="199" y="202">P31</text>
<text x="350" y="203.7">RESETB</text>
<text x="144.2" y="204.3">ADC5/P5.5</text>
<text x="173.6" y="207.8">P3.0/ADC0</text>
<text x="173.6" y="204.3">P3.1/ADC1</text>
<text x="192.4" y="206">5</text>
<text x="199" y="205.5">P30</text>
<text x="278.6" y="205.5">RESETB</text>
<text x="254.9" y="246.2" transform="rotate(-90 254.9 246.2)">GND 13</text>
<text x="260.2" y="246.2" transform="rotate(-90 260.2 246.2)">3V3</text>
</g>
<g font-size="3.2" fill="#f00">
<text x="93" y="33.2">VCC</text>
<text x="174.3" y="100.4" transform="rotate(-90 174.3 100.4)">9</text>
<text x="176" y="108.4" transform="rotate(-90 176 108.4)">VCC</text>
<text x="140.7" y="199">2</text>
<text x="144.2" y="200.7">Vcc/AVcc</text>
</g>
<g font-size="3.2" fill="#fff">
<text x="223" y="191.6">D3</text>
<text x="262.8" y="191.6">NC</text>
<text x="223" y="196.8">D7</text>
<text x="262.9" y="196.8">D4</text>
<text x="223" y="202.1">C0</text>
<text x="263.2" y="202.1">C1</text>
<text x="223" y="207.4">SWS</text>
<text x="261.1" y="207.4">RST</text>
<text x="223" y="212.7">B6</text>
<text x="263.2" y="212.7">C4</text>
<text x="223" y="218">A0</text>
<text x="263.2" y="218">B7</text>
<text x="223" y="223.3">A1</text>
<text x="263.2" y="223.3">B1</text>
<text x="230.4" y="232.1" transform="rotate(-90 230.4 232.1)">C2</text>
<text x="235.7" y="232.1" transform="rotate(-90 235.7 232.1)">C3</text>
<text x="240.9" y="232.1" transform="rotate(-90 240.9 232.1)">D2</text>
<text x="246.2" y="232.1" transform="rotate(-90 246.2 232.1)">B4</text>
<text x="251.5" y="232.1" transform="rotate(-90 251.5 232.1)">B5</text>
<text x="256.8" y="232.1" transform="rotate(-90 256.8 232.1)">GND</text>
<text x="262.1" y="232.1" transform="rotate(-90 262.1 232.1)">3V3</text>
</g>
<g font-size="2.5" fill="#f00">
<text x="10.6" y="169.3">*咸味：20-50uA的低频率电流,50~200Hz</text>
<text x="10.6" y="174.6">*酸味：60-180uA的电流,舌头温度从20℃上升到30</text>
<text x="10.6" y="179.9">苦味：60-140uA的反向电流</text>
<text x="10.6" y="185.2">甜味：60-140uA的反向电流,舌头温度先升到35℃，再慢慢降低至20</text>
<text x="10.6" y="190.5">薄荷味：舌头温度从22℃下降到19</text>
<text x="10.6" y="195.8">辣味：舌头温度从33℃上升到38</text>
</g>
<g font-size="2.5" fill="#00f">
<text x="10.6" y="217">U8运放构成一个跟随器，2脚电压等于6脚电压，即V6=V2.</text>
<text x="10.6" y="219.4">Iroad=（V- - V2)/R13.1=(V6 - V2)/R13.2=(V3 - V6)/R14=(V3 - V2)/R14.</text>
<text x="10.6" y="221.9">根据运放续断原则，流过U7和U8运放的管脚电流非常小，几乎可以</text>
<text x="10.6" y="224.4">忽略不记，因此流过人体的电流即为流过R14的电流。</text>
</g>
</svg>
